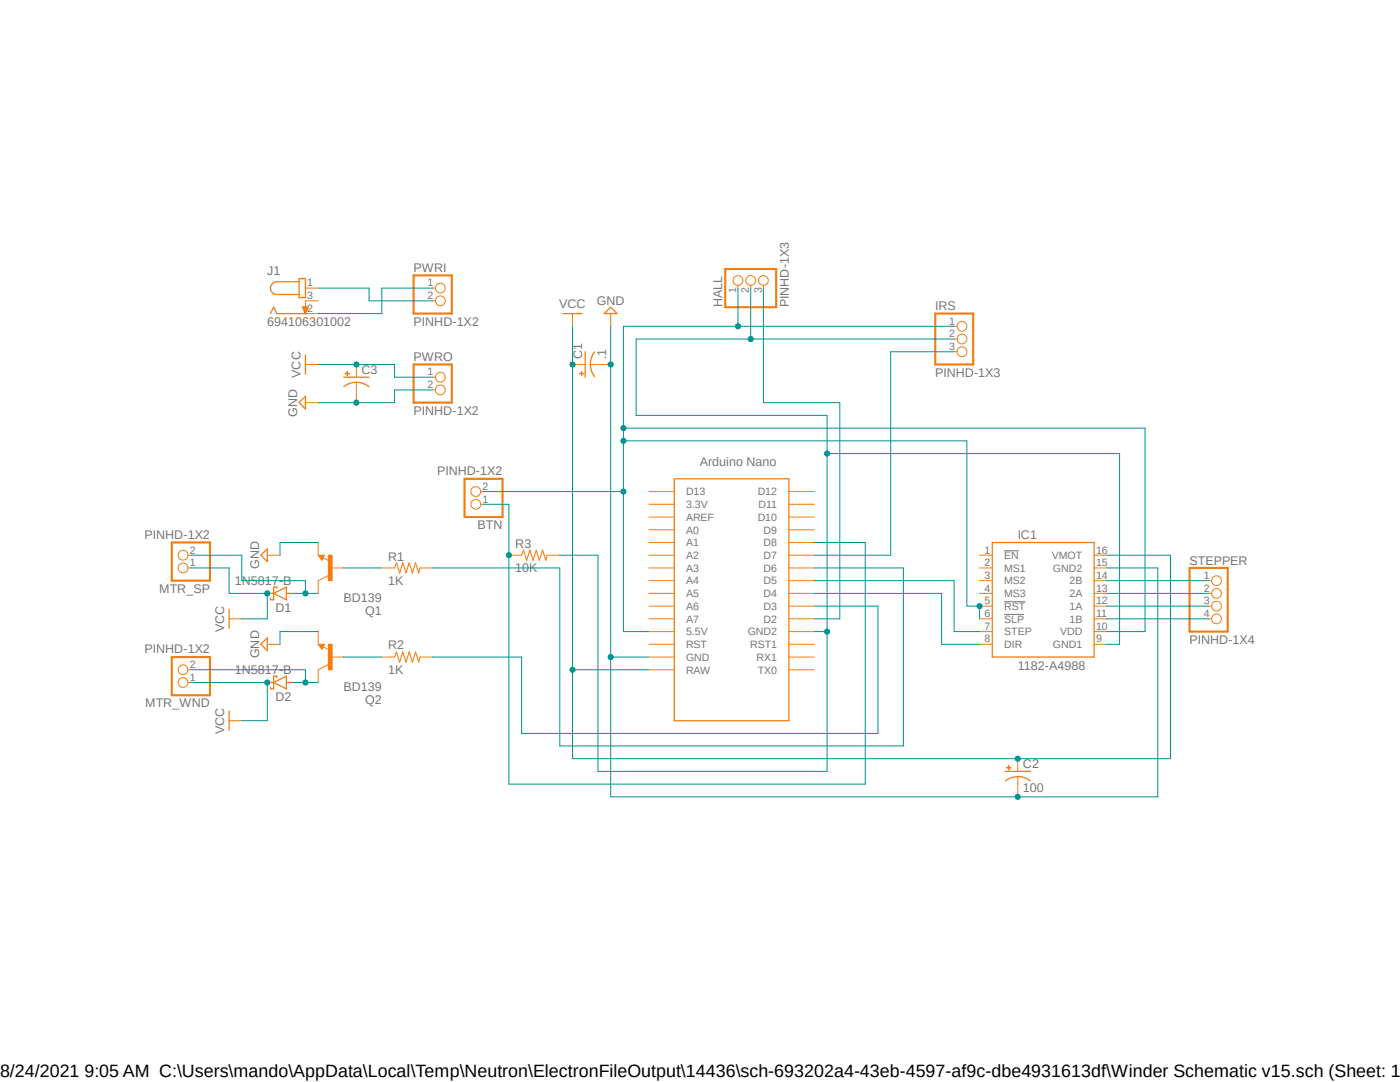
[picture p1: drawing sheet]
<svg xmlns="http://www.w3.org/2000/svg" width="279mm" height="216mm" viewBox="0 0 279 216" stroke-linecap="round" stroke-linejoin="round" font-family="sans-serif">
<path d="M28 47.4l223.4 116M251.4 47.4l-223.4 116" fill="none" stroke="#fff" stroke-width=".2"/>
<path d="M200.4 109.9h2.9M200.4 120.1h4.2M200.4 122.6h4" fill="none" stroke="#757575" stroke-width=".2"/>
<g fill="none" stroke="#f57c10" stroke-width=".2">
<path d="M117.8 72.7h1.5M76.2 113.3h2.5M83.8 113.3h2.6M101.6 110.8h2.5M109.2 110.8h2.5M195.5 110.8h2.5M195.5 113.3h2.5M195.5 115.9h2.5M195.5 118.4h2.5M218.4 110.8h2.5M218.4 113.3h2.5M218.4 115.9h2.5"/>
<path d="M218.4 118.4h2.5M76.2 131.1h2.5M83.8 131.1h2.6M195.5 120.9h2.5M195.5 123.5h2.5M195.5 126h2.5M195.5 128.6h2.5M218.4 120.9h2.5M218.4 123.5h2.5M218.4 126h2.5M218.4 128.6h2.5"/>
</g>
<path d="M116.8 70.2v5.1M118.7 70.2a4 4 0 0 0 0 5M53.3 118.4h1.3M54.6 118.4l2.5-1.3v2.6zM55.2 117.4v-.3h-.6v2.6h-.6v-.3M57.1 118.4h1.3M198 108.2h20.4v22.9h-20.4zM53.3 136.2h1.3M54.6 136.2l2.5-1.3v2.6zM55.2 135.2v-.3h-.6v2.6h-.6v-.3M57.1 136.2h1.3" fill="none" stroke="#f57c10" stroke-width=".25"/>
<path d="M78.7 113.3l.4-1 .7 2 .6-2 .6 2 .7-2 .6 2 .6-2 .7 2 .2-1M104.1 110.8l.4-1 .6 2 .6-2 .7 2 .6-2 .7 2 .6-2 .6 2 .3-1M78.7 131.1l.4-1 .7 2 .6-2 .6 2 .7-2 .6 2 .6-2 .7 2 .2-1" fill="none" stroke="#f57c10" stroke-width=".21"/>
<path d="M116 74.1l.1 .9z" fill-rule="evenodd" fill="#f57c10"/>
<path d="M116 74.1l.1 .9z" fill="none" stroke="#f57c10" stroke-width=".2"/>
<path d="M115.7 74.5l.8 .1z" fill-rule="evenodd" fill="#f57c10"/>
<path d="M114.3 72.7h2.5M115.7 74.5l.8 .1zM119.3 72.7h2.6M203.1 154.9v1.6" fill="none" stroke="#f57c10" stroke-width=".2"/>
<path d="M200.6 153.9h5.1M200.7 155.8a4 4 0 0 1 4.9 0" fill="none" stroke="#f57c10" stroke-width=".25"/>
<path d="M200.9 153.2h.9z" fill-rule="evenodd" fill="#f57c10"/>
<path d="M200.9 153.2h.9z" fill="none" stroke="#f57c10" stroke-width=".2"/>
<path d="M201.3 152.8l.1 .8z" fill-rule="evenodd" fill="#f57c10"/>
<path d="M71.1 76.3v1.5M201.3 152.8l.1 .8zM203.1 151.4v2.5M203.1 156.5v2.5" fill="none" stroke="#f57c10" stroke-width=".2"/>
<path d="M68.6 75.3h5.1M71.1 76.2a4.5 4.5 0 0 1 2.5 .9M71.1 76.3a4 4 0 0 0-2.5 .8" fill="none" stroke="#f57c10" stroke-width=".25"/>
<path d="M68.9 74.5l.8 .1z" fill-rule="evenodd" fill="#f57c10"/>
<path d="M68.9 74.5l.8 .1z" fill="none" stroke="#f57c10" stroke-width=".2"/>
<path d="M69.3 74.1v.9z" fill-rule="evenodd" fill="#f57c10"/>
<path d="M69.3 74.1v.9zM71.1 72.7v2.6M71.1 77.8v2.5M63.5 110.8h1.3l-.5 1zM64.5 111.3l1.2 .6M65.5 114.9l-2 1" fill="none" stroke="#f57c10" stroke-width=".2"/>
<path d="M64.5 110.9h-.7l.5 .6 .2-.5h-.4l.2 .3" fill="none" stroke="#f57c10" stroke-width=".25"/>
<path d="M65.5 110.8h.8v5.1h-.8z" fill-rule="evenodd" fill="#f57c10"/>
<path d="M63.5 108.2v2.6M63.5 115.9v2.5M65.5 110.8h.8v5.1h-.8zM66 113.3h2.6M63.5 128.6h1.3l-.5 1zM64.5 129.1l1.2 .6M65.5 132.6l-2 1" fill="none" stroke="#f57c10" stroke-width=".2"/>
<path d="M64.5 128.7h-.7l.5 .6 .2-.5h-.4l.2 .3" fill="none" stroke="#f57c10" stroke-width=".25"/>
<path d="M65.5 128.6h.8v5h-.8z" fill-rule="evenodd" fill="#f57c10"/>
<path d="M61 60v2.6M63.5 126v2.6M63.5 133.6v2.6M65.5 128.6h.8v5h-.8zM66 131.1h2.6" fill="none" stroke="#f57c10" stroke-width=".2"/>
<path d="M59.7 56.2h-4.5a1.27 1.27 0 0 0-1.2 1.3 1.27 1.27 0 0 0 1.2 1.3h4.5M59.7 55.6h1.3v3.8h-1.3zM54 62.6l.6-1.3 .6 1.3h5.8" fill="none" stroke="#f57c10" stroke-width=".25"/>
<path d="M60.3 61.2h1.3l-.6 1.5z" fill-rule="evenodd" fill="#f57c10"/>
<g fill="none" stroke="#f57c10" stroke-width=".2">
<path d="M61 57.5h2.5M86.4 57.5h.5M147.3 56.9v.6M149.8 56.9v.6M152.4 56.9v.6M60.3 61.2h1.3l-.6 1.5zM61 62.6h2.5M61 60h2.5M61 72.7h2.5M86.4 60h.5M86.4 75.3h.5M86.4 77.8h.5"/>
<path d="M114.3 62.6v2.5M121.9 62.6v2.5M190.4 65.1h.6M190.4 67.6h.6M190.4 70.2h.6M61 80.3h2.5M95.9 98.1h.6M129.5 98.1h5.1M157.4 98.1h5.1M37.5 113.3h.6M37.5 110.8h.6M53.3 110.8h2.6"/>
<path d="M95.9 100.6h.6M129.5 100.6h5.1M129.5 103.2h5.1M129.5 118.4h5.1M129.5 115.9h5.1M129.5 113.3h5.1M129.5 110.8h5.1M129.5 108.2h5.1M129.5 105.7h5.1M157.4 100.6h5.1M157.4 103.2h5.1M157.4 118.4h5.1"/>
<path d="M157.4 115.9h5.1M157.4 113.3h5.1M157.4 110.8h5.1M157.4 108.2h5.1M157.4 105.7h5.1M241.2 118.4h.6M241.2 115.9h.6M37.5 133.6h.6M37.5 136.2h.6M45.7 123.5h2.6M53.3 128.6h2.6M129.5 133.6h5.1"/>
<path d="M129.5 131.1h5.1M129.5 128.6h5.1M129.5 126h5.1M129.5 123.5h5.1M129.5 120.9h5.1M157.4 133.6h5.1M157.4 131.1h5.1M157.4 128.6h5.1M157.4 126h5.1M157.4 123.5h5.1M157.4 120.9h5.1M241.2 123.5h.6"/>
<path d="M241.2 120.9h.6M45.7 143.8h2.6"/>
<circle cx="87.9" cy="57.5" r=".98"/>
<circle cx="147.3" cy="56" r=".98"/>
<circle cx="149.8" cy="56" r=".98"/>
<circle cx="152.4" cy="56" r=".98"/>
<circle cx="87.9" cy="77.8" r=".98"/>
<circle cx="87.9" cy="60" r=".98"/>
<circle cx="87.9" cy="75.3" r=".98"/>
<circle cx="192" cy="67.6" r=".98"/>
<circle cx="192" cy="65.1" r=".98"/>
<circle cx="192" cy="70.2" r=".98"/>
<circle cx="95" cy="98.1" r=".98"/>
<circle cx="36.5" cy="110.8" r=".98"/>
<circle cx="36.5" cy="113.3" r=".98"/>
<circle cx="95" cy="100.6" r=".98"/>
<circle cx="242.8" cy="118.4" r=".98"/>
<circle cx="242.8" cy="115.9" r=".98"/>
<circle cx="36.5" cy="136.2" r=".98"/>
<circle cx="36.5" cy="133.6" r=".98"/>
<circle cx="242.8" cy="120.9" r=".98"/>
<circle cx="242.8" cy="123.5" r=".98"/>
</g>
<path d="M82.5 54.9h7.7v7.7h-7.7zM144.7 53.7h10.2v7.6h-10.2zM82.5 72.7h7.7v7.6h-7.7zM186.6 62.6h7.6v10.1h-7.6zM92.7 95.5h7.6v7.7h-7.6zM34.3 108.2h7.6v7.7h-7.6zM237.4 113.3h7.6v12.7h-7.6zM34.3 131.1h7.6v7.6h-7.6z" fill="none" stroke="#f57c10" stroke-width=".42"/>
<path d="M61 70.8v3.8M61 79.1v2.5l-1.3-1.3zM112.4 62.6h3.8M120.6 62.6l1.3-1.3 1.2 1.3zM134.6 95.5h22.8v48.3h-22.8zM52.1 110.8l1.2-1.3v2.6zM45.7 121.6v3.8M53.3 127.3v2.5l-1.2-1.2zM45.7 141.9v3.8" fill="none" stroke="#f57c10" stroke-width=".25"/>
<path d="M63.5 57.5h10.2v2.5h12.7M86.4 57.5h-10.2v5.1h-12.7M114.3 65.1v68.5h15.2" fill="none" stroke="#009292" stroke-width=".2"/>
<circle cx="114.3" cy="72.7" r=".51" fill="#009292"/>
<g fill="none" stroke="#009292" stroke-width=".2">
<path d="M114.3 133.6v17.8h88.8"/>
<circle cx="114.3" cy="72.7" r=".51"/>
</g>
<circle cx="114.3" cy="133.6" r=".51" fill="#009292"/>
<g fill="none" stroke="#009292" stroke-width=".2">
<path d="M203.1 151.4h30.5"/>
<circle cx="114.3" cy="133.6" r=".51"/>
</g>
<circle cx="203.1" cy="151.4" r=".51" fill="#009292"/>
<g fill="none" stroke="#009292" stroke-width=".2">
<path d="M38.1 113.3h7.6v5.1h7.6v5.1h-5M220.9 110.8h12.7v40.6"/>
<circle cx="203.1" cy="151.4" r=".51"/>
</g>
<circle cx="53.3" cy="118.4" r=".51" fill="#009292"/>
<g fill="none" stroke="#009292" stroke-width=".2">
<path d="M38.1 136.2h15.2v7.6h-5"/>
<circle cx="53.3" cy="118.4" r=".51"/>
</g>
<circle cx="53.3" cy="136.2" r=".51" fill="#009292"/>
<g fill="none" stroke="#009292" stroke-width=".2">
<path d="M63.5 72.7h15.2v2.6h7.7"/>
<circle cx="53.3" cy="136.2" r=".51"/>
</g>
<circle cx="71.1" cy="72.7" r=".51" fill="#009292"/>
<g fill="none" stroke="#009292" stroke-width=".2">
<path d="M121.9 65.1v7.6"/>
<circle cx="71.1" cy="72.7" r=".51"/>
</g>
<circle cx="121.9" cy="72.7" r=".51" fill="#009292"/>
<g fill="none" stroke="#009292" stroke-width=".2">
<path d="M121.9 72.7v86.3h81.2M121.9 131.1h7.6"/>
<circle cx="121.9" cy="72.7" r=".51"/>
</g>
<circle cx="121.9" cy="131.1" r=".51" fill="#009292"/>
<g fill="none" stroke="#009292" stroke-width=".2">
<path d="M231.1 113.3v45.7h-28"/>
<circle cx="121.9" cy="131.1" r=".51"/>
</g>
<circle cx="203.1" cy="159" r=".51" fill="#009292"/>
<g fill="none" stroke="#009292" stroke-width=".2">
<path d="M86.4 77.8h-7.7v2.5h-15.2M63.5 108.2h-7.6v2.6M220.9 113.3h10.2M63.5 126h-7.6v2.6"/>
<circle cx="203.1" cy="159" r=".51"/>
</g>
<circle cx="71.1" cy="80.3" r=".51" fill="#009292"/>
<g fill="none" stroke="#009292" stroke-width=".2">
<path d="M190.4 70.2h-12.6v40.6h-15.3M193 88v32.9h2.5v2.6M162.5 118.4h25.4v10.2h7.6M162.5 115.9h27.9v10.1h5.1M220.9 118.4h20.3M220.9 115.9h20.3M220.9 123.5h20.3M220.9 120.9h20.3"/>
<circle cx="71.1" cy="80.3" r=".51"/>
</g>
<circle cx="195.5" cy="120.9" r=".51" fill="#009292"/>
<g fill="none" stroke="#009292" stroke-width=".2">
<path d="M147.3 65.1h-22.9v60.9h5.1M124.4 88h68.6"/>
<circle cx="195.5" cy="120.9" r=".51"/>
</g>
<circle cx="124.4" cy="88" r=".51" fill="#009292"/>
<g fill="none" stroke="#009292" stroke-width=".2">
<path d="M147.3 65.1h43.1M124.4 85.4h104.1v40.6h-7.6"/>
<circle cx="124.4" cy="88" r=".51"/>
</g>
<circle cx="124.4" cy="85.4" r=".51" fill="#009292"/>
<g fill="none" stroke="#009292" stroke-width=".2">
<path d="M147.3 57.5v7.6"/>
<circle cx="124.4" cy="85.4" r=".51"/>
</g>
<circle cx="147.3" cy="65.1" r=".51" fill="#009292"/>
<g fill="none" stroke="#009292" stroke-width=".2">
<path d="M96.5 98.1h27.9"/>
<circle cx="147.3" cy="65.1" r=".51"/>
</g>
<circle cx="124.4" cy="98.1" r=".51" fill="#009292"/>
<g fill="none" stroke="#009292" stroke-width=".2">
<path d="M38.1 110.8h10.2v5.1h12.7v2.5M58.4 118.4h5.1M68.6 113.3h7.6M86.4 113.3h25.3v35.5h68.6v-35.5h-17.8M68.6 131.1h7.6M162.5 120.9h12.7v25.4h-71.1v-15.2h-17.7"/>
<circle cx="124.4" cy="98.1" r=".51"/>
</g>
<circle cx="61" cy="118.4" r=".51" fill="#009292"/>
<g fill="none" stroke="#009292" stroke-width=".2">
<path d="M38.1 133.6h22.9v2.6M58.4 136.2h5.1"/>
<circle cx="61" cy="118.4" r=".51"/>
</g>
<circle cx="61" cy="136.2" r=".51" fill="#009292"/>
<g fill="none" stroke="#009292" stroke-width=".2">
<path d="M152.4 57.5v22.8h15.2v43.2h-5.1M96.5 100.6h5.1v55.9h71.1"/>
<circle cx="61" cy="136.2" r=".51"/>
</g>
<circle cx="101.6" cy="110.8" r=".51" fill="#009292"/>
<g fill="none" stroke="#009292" stroke-width=".2">
<path d="M149.8 67.6h-22.8v15.3h38.1v71h-45.8v-43.1h-7.6M165.1 90.5h58.3v38.1h-2.5M162.5 108.2h10.2v48.3M162.5 126h2.6"/>
<circle cx="101.6" cy="110.8" r=".51"/>
</g>
<circle cx="165.1" cy="90.5" r=".51" fill="#009292"/>
<g fill="none" stroke="#009292" stroke-width=".2">
<path d="M149.8 57.5v10.1h40.6"/>
<circle cx="165.1" cy="90.5" r=".51"/>
</g>
<circle cx="149.8" cy="67.6" r=".51" fill="#009292"/>
<circle cx="149.8" cy="67.6" r=".51" fill="none" stroke="#009292" stroke-width=".2"/>
<circle cx="165.1" cy="126" r=".51" fill="#009292"/>
<circle cx="165.1" cy="126" r=".51" fill="none" stroke="#009292" stroke-width=".2"/>
<text font-size="3.6" x="0" y="214.9">8/24/2021 9:05 AM C:\Users\mando\AppData\Local\Temp\Neutron\ElectronFileOutput\14436\sch-693202a4-43eb-4597-af9c-dbe4931613df\Winder Schematic v15.sch (Sheet: 1/</text>
<g font-size="2.5" fill="#757575">
<text x="53.3" y="54.9">J1</text>
<text x="82.6" y="54.3">PWRI</text>
<text x="53.3" y="65.1">694106301002</text>
<text x="82.5" y="65.1">PINHD-1X2</text>
<text x="111.6" y="61.6">VCC</text>
<text x="119.1" y="60.9">GND</text>
<text x="144.1" y="61.3" transform="rotate(-90 144.1 61.3)">HALL</text>
<text x="157.4" y="61.3" transform="rotate(-90 157.4 61.3)">PINHD-1X3</text>
<text x="186.7" y="61.9">IRS</text>
<text x="116.2" y="71.7" transform="rotate(-90 116.2 71.7)">C1</text>
<text x="121" y="71.7" transform="rotate(-90 121 71.7)">.1</text>
<text x="59.9" y="75.4" transform="rotate(-90 59.9 75.4)">VCC</text>
<text x="72.1" y="74.6">C3</text>
<text x="82.6" y="72.1">PWRO</text>
<text x="186.7" y="75.3">PINHD-1X3</text>
<text x="59.3" y="83.1" transform="rotate(-90 59.3 83.1)">GND</text>
<text x="82.6" y="82.9">PINHD-1X2</text>
<text x="87.3" y="94.8">PINHD-1X2</text>
<text x="139.7" y="93.1">Arduino Nano</text>
<text x="28.9" y="107.5">PINHD-1X2</text>
<text x="95.3" y="105.6">BTN</text>
<text x="203.1" y="107.6">IC1</text>
<text x="51.7" y="113.6" transform="rotate(-90 51.7 113.6)">GND</text>
<text x="77.5" y="111.8">R1</text>
<text x="102.8" y="109.3">R3</text>
<text x="237.4" y="112.7">STEPPER</text>
<text x="31.8" y="118.3">MTR_SP</text>
<text x="46.9" y="116.8">1N5817-B</text>
<text x="77.5" y="116.6">1K</text>
<text x="102.8" y="114.1">10K</text>
<text x="54.9" y="122.1">D1</text>
<text x="68.5" y="120.2">BD139</text>
<text x="72.9" y="122.7">Q1</text>
<text x="28.9" y="130.3">PINHD-1X2</text>
<text x="44.7" y="126.1" transform="rotate(-90 44.7 126.1)">VCC</text>
<text x="51.7" y="131.4" transform="rotate(-90 51.7 131.4)">GND</text>
<text x="77.5" y="129.6">R2</text>
<text x="237.4" y="128.6">PINHD-1X4</text>
<text x="46.9" y="134.5">1N5817-B</text>
<text x="68.5" y="138">BD139</text>
<text x="77.5" y="134.4">1K</text>
<text x="203.1" y="133.6">1182-A4988</text>
<text x="29" y="141.1">MTR_WND</text>
<text x="54.9" y="139.9">D2</text>
<text x="72.9" y="140.5">Q2</text>
<text x="44.7" y="146.5" transform="rotate(-90 44.7 146.5)">VCC</text>
<text x="204.1" y="153.3">C2</text>
<text x="204.1" y="158.1">100</text>
</g>
<g font-size="2.1" fill="#757575">
<text x="61.3" y="57.1">1</text>
<text x="61.3" y="59.7">3</text>
<text x="85.3" y="57.1">1</text>
<text x="85.3" y="59.7">2</text>
<text x="146.9" y="58.5" transform="rotate(-90 146.9 58.5)">1</text>
<text x="149.5" y="58.5" transform="rotate(-90 149.5 58.5)">2</text>
<text x="152" y="58.5" transform="rotate(-90 152 58.5)">3</text>
<text x="61.3" y="62.2">2</text>
<text x="189.4" y="64.8">1</text>
<text x="189.4" y="67.3">2</text>
<text x="189.4" y="69.8">3</text>
<text x="85.3" y="74.9">1</text>
<text x="85.3" y="77.4">2</text>
<text x="96.3" y="100.3">1</text>
<text x="96.3" y="97.7">2</text>
<text x="136.9" y="101.4">3.3V</text>
<text x="136.9" y="98.8">D13</text>
<text x="151.2" y="98.8">D12</text>
<text x="151.4" y="101.4">D11</text>
<text x="136.9" y="103.9">AREF</text>
<text x="136.9" y="106.5">A0</text>
<text x="151.2" y="103.9">D10</text>
<text x="152.4" y="106.5">D9</text>
<text x="37.9" y="113">1</text>
<text x="37.9" y="110.4">2</text>
<text x="136.9" y="111.5">A2</text>
<text x="136.9" y="109">A1</text>
<text x="152.4" y="111.5">D7</text>
<text x="152.4" y="109">D8</text>
<text x="196.5" y="110.4">1</text>
<text x="196.5" y="113">2</text>
<text x="200.4" y="111.5">EN</text>
<text x="209.9" y="111.5">VMOT</text>
<text x="218.7" y="113">15</text>
<text x="218.7" y="110.4">16</text>
<text x="136.9" y="114.1">A3</text>
<text x="136.9" y="119.2">A5</text>
<text x="136.9" y="116.6">A4</text>
<text x="152.4" y="119.2">D4</text>
<text x="152.4" y="116.6">D5</text>
<text x="152.4" y="114.1">D6</text>
<text x="196.5" y="115.5">3</text>
<text x="196.5" y="118.1">4</text>
<text x="200.4" y="114.1">MS1</text>
<text x="200.4" y="116.6">MS2</text>
<text x="200.4" y="119.2">MS3</text>
<text x="210.1" y="114.1">GND2</text>
<text x="213.4" y="119.2">2A</text>
<text x="213.4" y="116.6">2B</text>
<text x="218.7" y="118.1">13</text>
<text x="218.7" y="115.5">14</text>
<text x="240.2" y="115.5">1</text>
<text x="240.2" y="118.1">2</text>
<text x="136.9" y="124.2">A7</text>
<text x="136.9" y="121.7">A6</text>
<text x="152.4" y="124.2">D2</text>
<text x="152.4" y="121.7">D3</text>
<text x="196.5" y="120.6">5</text>
<text x="196.5" y="123.1">6</text>
<text x="196.5" y="125.7">7</text>
<text x="200.4" y="121.7">RST</text>
<text x="200.4" y="124.2">SLP</text>
<text x="213.4" y="124.2">1B</text>
<text x="213.4" y="121.7">1A</text>
<text x="218.7" y="125.7">10</text>
<text x="218.7" y="123.1">11</text>
<text x="218.7" y="120.6">12</text>
<text x="240.2" y="120.6">3</text>
<text x="240.2" y="123.1">4</text>
<text x="136.9" y="131.9">GND</text>
<text x="136.9" y="129.3">RST</text>
<text x="136.9" y="126.8">5.5V</text>
<text x="149.2" y="126.8">GND2</text>
<text x="149.7" y="129.3">RST1</text>
<text x="151" y="131.9">RX1</text>
<text x="196.5" y="128.2">8</text>
<text x="200.4" y="126.8">STEP</text>
<text x="200.4" y="129.3">DIR</text>
<text x="210.1" y="129.3">GND1</text>
<text x="211.6" y="126.8">VDD</text>
<text x="218.7" y="128.2">9</text>
<text x="37.9" y="135.8">1</text>
<text x="37.9" y="133.3">2</text>
<text x="136.9" y="134.4">RAW</text>
<text x="151.2" y="134.4">TX0</text>
</g>
</svg>
